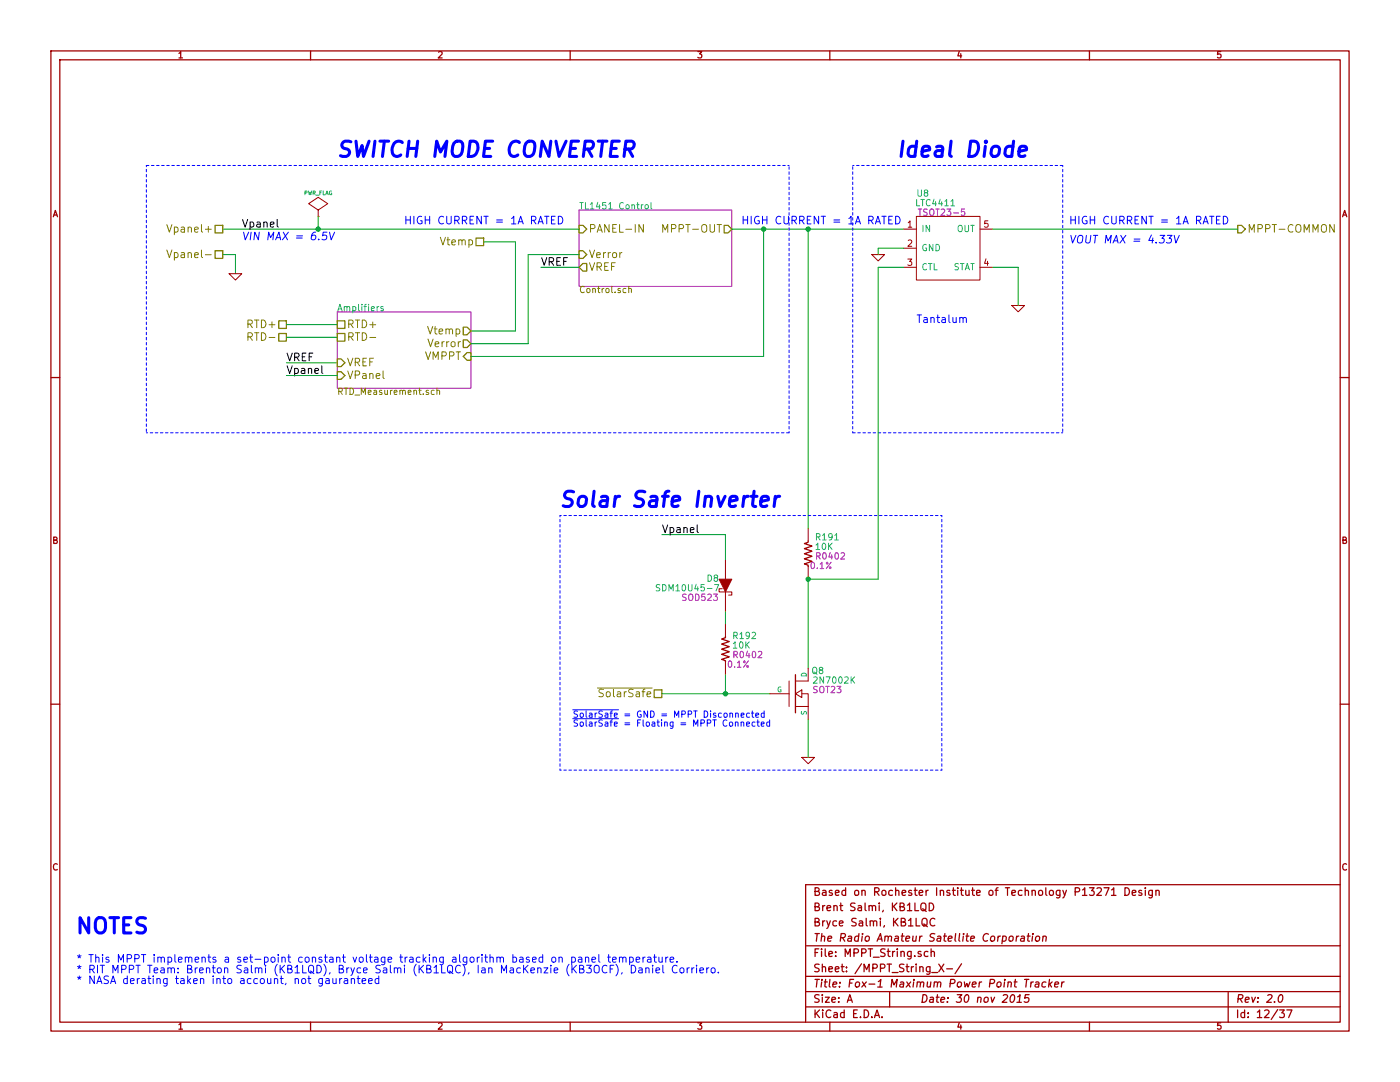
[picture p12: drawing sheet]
<svg xmlns="http://www.w3.org/2000/svg" width="279mm" height="216mm" viewBox="0 0 279 216" stroke-linecap="round" stroke-linejoin="round" font-family="sans-serif">
<g fill="none" stroke="#a00000" stroke-width=".25">
<path d="M10.2 10.2h259v195.5h-259zM11.9 11.9h255.6v192.1h-255.6zM62 10.2v1.7M113.8 10.2v1.7M165.6 10.2v1.7M217.4 10.2v1.7M10.2 75.3h1.7M267.5 75.3h1.7M161.3 108v.2l-.8 .3 1.6 .5-1.6 .5 1.6 .5-1.6 .5 1.6 .5-1.6 .5 1.6 .5-1.6 .5 .8 .3v.2M144.8 127v.3l-.8 .2 1.5 .5-1.5 .5 1.5 .5-1.5 .5 1.5 .5-1.5 .6 1.5 .5-1.5 .5 .8 .2v.3M158.7 134.6v7.6M10.2 140.5h1.7"/>
<path d="M267.5 140.5h1.7M218.9 177.3l.6-.2 .3 .5-.9 1.1h.9M220.3 177.1h1l-.6 1.6M221.8 177.6l.5-.5v1.6M221.8 178.7h.9M224.5 177.1a.77 .77 0 0 1 .9 .8 .77 .77 0 0 1-.9 .8zM226 178.2l.7-.2-.1-.3-.4-.1-.2 .3v.7h.6M227.8 177.7l-.3-.1-.2 .3v.2l.5 .1v.4h-.5M228.6 177.1v.2M228.6 177.6v1.1M230 177.6v1.3l-.3 .3-.4-.1M230 177.7l-.5-.1-.3 .4 .1 .5 .2 .2 .5-.1"/>
<path d="M230.7 177.8l.1-.1a.36 .36 0 0 1 .5 .2v.8M230.7 177.6v1.1M267.5 176.5h-106.7v27.5M160.8 188.7h106.7M160.8 194.8h106.7M160.8 197.9h106.7M169.1 200l.5-1.5 .5 1.5M169.2 199.6h.8M177.5 197.9v3M183.8 180.4a.5 .5 0 0 1 .6-.2 .5 .5 0 0 1 .4 .5l-.1 .8a.53 .53 0 0 1-.6 .2 .53 .53 0 0 1-.3-.5zM184.1 183.5a.5 .5 0 0 1 .6-.3 .5 .5 0 0 1 .3 .5v.9a.53 .53 0 0 1-.6 .2 .53 .53 0 0 1-.4-.5zM184.1 181.4l.8 .5"/>
<path d="M184.3 184.4l.8 .5M185.2 189.9l-.4-.1-.3 .3v.6l.3 .2 .4-.1M185.4 180.2a.77 .77 0 0 1 .9 .7 .77 .77 0 0 1-.9 .8zM185.8 190l.1-.1a.36 .36 0 0 1 .6 .2v.8M185.8 189.3v1.6M186 194.1h1.1M186.6 183.4a.72 .72 0 0 0-1 .5 .72 .72 0 0 0 .7 .9l.3-.2M187.4 192.4l1 1.5M188.4 192.4l-1 1.5M188.9 193.3h1.2M191.9 192.3l-1.3 2M201.6 186.9l.4-.1 .2 .3v.4l-.4 .3-.3-.1-.2-.2z"/>
<path d="M201.8 198.6l.4-.1a.88 .88 0 0 1-.3 1.5l-.2-.1-.1-.5zM202.9 186.8l-.1 1M202.9 200h.9M203.1 198.9l.5-.4-.2 1.5M203.3 186.8l-.5 .3M203.8 186.9h.6v.9M204.4 187.2l-.6 .1-.1 .3 .2 .2 .5-.1M204.5 195.4h.8M204.9 195.4l-.2 1.6M205 186.8h.6M205.3 186.3l-.2 1.3 .4 .2M205.4 198.5h-.8l-.1 .7 .2-.1h.5l.2 .3-.2 .5-.2 .1-.6-.1"/>
<path d="M205.8 195.9l-.1 1.1M206.1 186.8l-.2 1M206.1 186.3v.1M206.2 195.9l-.5 .3M206.7 196h.6v1M206.8 186.9l.2-.1 .4 .1-.1 .8-.2 .1-.4-.1zM207.3 196.3l-.6 .1-.1 .3 .2 .3 .5-.1M208.2 186.9l.2-.1 .3 .1v.9M208.2 186.8l-.1 1M208.7 196l-.4-.1-.3 .3v.6l.2 .2 .4-.1M209.4 195.4l-.1 1.6M209.5 196.4l.4 .6"/>
<path d="M210 195.9l-.7 .6M210.5 196.4l.8-.1-.1-.3h-.6l-.1 .7 .2 .3 .4-.1M211.9 195.9l-.1 1.1M212.4 195.9l-.5 .3M245.1 197.9v6.1M255.4 198.6l.3-.1a.88 .88 0 0 1-.3 1.5 .97 .97 0 0 1 0-1.4zM62 204v1.7M113.8 204v1.7M160.8 200.9h106.7M165.6 204v1.7M174.5 203l.5-1.5 .5 1.5M174.7 202.6h.7"/>
<path d="M176 202.9v.1M217.4 204v1.7M255.4 201.5h.9l-.5 .6 .4 .2v.6l-.2 .1-.6-.1M256.8 201.5h1l-.6 1.5"/>
</g>
<path d="M115.6 41.9h30.4v15.3h-30.4zM67.3 62.2h26.7v15.3h-26.7z" fill="none" stroke="#a000a0" stroke-width=".2"/>
<path d="M128.3 40.8l-.3 .3M128.8 40.9l.3-.1 .3 .3-.1 .5h-.5zM129.9 40.4v1.1l.2 .2M76.5 61.2h-.3l-.2 .1v.2l.5 .1v.4h-.5M131.7 116.7l-.5-.1-.2 .2 .1 .4 .5 .2 .1 .3-.3 .2h-.4M142.6 116.6h.8l-.5 1.3" fill="none" stroke="#00a0a0" stroke-width=".2"/>
<g fill="none" stroke="#808000" stroke-width=".2">
<path d="M33.3 44.8l.5 1.5 .5-1.5M33.3 49.9l.5 1.5 .5-1.5M125.5 57.7l.5-.1v.8M125.5 57.1v1.3M128.4 44.8v1.5l-.9-1.5v1.5M132.3 46.3v-1.5l.5 1.1 .5-1.1v1.5M266.3 44.8v1.5l-.9-1.5v1.5M49.5 67.2l.7-.1 .2-.2-.1-.4-.2-.1h-.6v1.5M73.8 67.3h1.2M86.6 77.9h-.3l-.2 .2 .1 .6h.4M87.2 78l.5-.1v.8M87.2 77.4v1.3"/>
<path d="M119.3 137.3h10.8M120.4 137.6a.62 .62 0 0 0-.8 .1v.4l.7 .4 .1 .3-.3 .2h-.6"/>
</g>
<g fill="none" stroke="#808000" stroke-width=".25">
<path d="M42.9 45h1.5v1.5h-1.5zM42.9 50h1.5v1.6h-1.5zM95 47.5h1.5v1.5h-1.5zM115.6 50h.7l.8 .8-.8 .8h-.7zM115.6 45h.7l.8 .7-.8 .8h-.7zM116.3 52.6h.8v1.5h-.8l-.7-.8zM144.5 45h.8l.7 .7-.7 .8h-.8zM247 45h.8l.7 .7-.7 .8h-.8zM55.6 64h1.5v1.5h-1.5zM55.6 66.5h1.5v1.6h-1.5zM67.3 71.6h.8l.7 .8-.7 .8h-.8zM67.3 64h1.5v1.5h-1.5z"/>
<path d="M67.3 66.5h1.5v1.6h-1.5zM67.3 74.2h.8l.7 .7-.7 .8h-.8zM92.5 65.3h.7l.8 .7-.8 .8h-.7zM92.5 67.8h.7l.8 .8-.8 .7h-.7zM93.2 70.4h.8v1.5h-.8l-.7-.8zM130.6 137.7h1.5v1.5h-1.5z"/>
</g>
<g fill="none" stroke="#00a000" stroke-width=".2">
<path d="M44.4 50.8h2.6v3.8M44.4 45.7h71.2M63.5 43.2v2.5M96.5 48.3h6.4v17.7h-8.9M107.9 53.3h7.7M115.6 50.8h-10.2v17.8h-11.4M146 45.7h34.3M152.4 45.7v25.4h-58.4M161.3 45.7v59.7M180.3 53.3h-5v62.3h-14v17.8M180.3 49.5h-5v1.3M198.1 45.7h48.9"/>
<path d="M198.1 53.3h5.1v7.7M57.1 72.4h10.2M57.1 64.8h10.2M57.1 67.3h10.2M57.1 74.9h10.2M132.1 106.7h12.7v5.1M132.1 138.4h21.6M144.8 121.9v2.6M144.8 134.6v3.8M161.3 143.5v7.6"/>
</g>
<g fill="none" stroke="#a00000" stroke-width=".2">
<path d="M45.7 54.6h2.6l-1.3 1.3zM63.5 43.2h.1M63.5 41.9l1.9-1.3-1.9-1.2-1.9 1.2 1.9 1.3v1.3M174 50.8h2.5l-1.2 1.3zM180.3 45.7h2.6M180.3 49.5h2.6M180.3 53.3h2.6M182.9 43.2h12.7v12.7h-12.7zM195.6 45.7h2.5M195.6 53.3h2.5M201.9 61h2.6l-1.3 1.2zM144.1 117.5h-.6v.6h2.5v.6h-.6"/>
<path d="M144.8 111.8v3.8M144.8 118.1v3.8M161.3 105.4v2.6M161.3 113v2.6M144.8 124.5v2.5M144.8 132.1v2.5M153.7 138.4h3.8M157.5 135.9v5.1M158.7 138.4l1.3-.7v1.5zM160 138.4h1.3v2.6M161.3 133.4v2.5h-2.6M158.7 141h2.6"/>
<path d="M160 151.1h2.6l-1.3 1.3zM161.3 141v2.5"/>
</g>
<g fill="#00a000" stroke="#00a000" stroke-width=".25">
<circle cx="152.4" cy="45.7" r=".41"/>
<circle cx="63.5" cy="45.7" r=".41"/>
<circle cx="144.8" cy="138.4" r=".41"/>
<circle cx="161.3" cy="45.7" r=".41"/>
<circle cx="161.3" cy="115.6" r=".41"/>
</g>
<path d="M29.2 33v53.4M157.5 33h-128.3M170.2 33h41.9M212.1 33v53.4M29.2 86.4h128.3M157.5 86.4v-53.4M170.2 86.4v-53.4M212.1 86.4h-41.9M111.8 102.9h76.2M188 102.9v50.8M111.8 153.7v-50.8M188 153.7h-76.2" fill="none" stroke="#00f" stroke-width=".2" stroke-dasharray=".5" stroke-dashoffset=".3"/>
<path d="M203.4 30.2l1.5-.3-.1-.6-.9-.1-.5 .4-.1 1.2 .1 .3 .3 .1 .8-.1M154.7 99l-.2 2.1M155.6 99a.83 .83 0 0 0-.9 .6M151.8 100.1l1.5-.4v-.5l-.9-.2-.5 .5-.1 1.1 .1 .3 .2 .2 .9-.2" fill="none" stroke="#00f" stroke-width=".61"/>
<path d="M55.3 43.8v1.3l.2 .2M64.2 73v1.3l.2 .2M139.1 104.7v1.4l.3 .2" fill="none" stroke="#000" stroke-width=".2"/>
<g fill="none" stroke="#00f" stroke-width=".2">
<path d="M65.3 46.3h-.8l-.1 .8 .2-.2 .5 .1 .1 .2-.1 .5-.3 .2-.5-.2M65.8 46.3l.3 1.6 .7-1.6M110.1 43.9h.5M110.8 43.2h-.7v1.5h.7M111.4 43.2a.77 .77 0 0 1 .9 .7 .77 .77 0 0 1-.9 .8zM177.4 43.9h.5M178.1 43.2h-.7v1.5h.7M178.7 43.2a.77 .77 0 0 1 .9 .7 .77 .77 0 0 1-.9 .8zM233 47h.9l-.6 .5 .4 .1 .1 .3v.3l-.4 .3-.6-.1M234.3 47l.4 1.5 .7-1.5M242.8 43.9h.5M243.5 43.2h-.7v1.5h.7"/>
<path d="M244.1 43.2a.77 .77 0 0 1 .9 .7 .77 .77 0 0 1-.9 .8zM192.2 63.6a.35 .35 0 0 1 .3-.3 .35 .35 0 0 1 .4 .3v.8M114.3 141.6h9.1M114.3 143.4h9.1M146.8 144.2l.4-.1 .1 .8M146.8 142.4l.5-.1v.8M146.8 142.3v.8M147.9 142.7l.6-.1-.1-.3h-.3l-.2 .2 .1 .6h.4M147.9 144.2l.5-.1v.8M147.9 144.1v.8M149 144.5l.6-.1-.1-.3h-.3l-.2 .1v.7h.5M149.6 142.3h-.4l-.2 .2 .1 .6h.5"/>
<path d="M150 142.3h.4M150.1 141.9v1.1l.3 .1M150.7 144.1h-.4l-.2 .2 .1 .6h.5M150.8 142.7l.6-.1v-.3h-.4l-.2 .2 .1 .6h.5M151.1 144.1h.4M151.2 143.6v1.1l.3 .2M151.9 144.5l.6-.1v-.3h-.4l-.2 .1 .1 .7h.5M152.5 142.3h-.4l-.2 .2 .1 .6h.5M152.5 141.9v1.2M153.6 144.1h-.4l-.2 .2 .1 .6h.5M153.6 143.6v1.3M65 195.3h.6l.1 1"/>
<path d="M65.7 195.6l-.5 .1a.3 .3 0 0 0-.2 .3 .3 .3 0 0 0 .2 .3l.5-.1M66.4 195.2v.9a.39 .39 0 0 0 .7 0M67.1 195.2v1.1M67.8 195.2v1.1M68.2 195.2l-.4 .4M68.7 195.3h.6l.1 1M69.4 195.6l-.5 .1a.3 .3 0 0 0-.3 .3 .3 .3 0 0 0 .3 .3l.5-.1M70.1 195.4l.1-.1a.36 .36 0 0 1 .6 .2v.8M70.1 195.2v1.1M71.5 194.7v1.4l.4 .2M72.3 195.8l.7-.2-.1-.3-.4-.1-.2 .3v.7h.6M73.6 195.8l.7-.2-.1-.3-.4-.1-.2 .3v.7h.6"/>
<path d="M75.6 195.3l-.4-.1-.3 .4v.5l.3 .2 .4-.1M75.6 194.7v1.6M110.3 191.1l.3-.1 .3 .3v.4l-.3 .3-.3-.1-.2-.2zM111.6 191.1a.36 .36 0 0 1 .6 .1v.8M111.6 191v1M114.1 191.1l.4-.1 .3 .3v.6l-.3 .1-.4-.1M114.1 191v1.5M115.5 191.1h.6v.9M116.1 191.4h-.5a.3 .3 0 0 0-.2 .3 .3 .3 0 0 0 .2 .3l.5-.1M116.8 191.1h.1a.36 .36 0 0 1 .6 .1v.8M116.8 191v1M118.1 191.5l.8-.1-.1-.3-.4-.1-.3 .2 .1 .7h.6"/>
<path d="M119.5 190.5v1.3l.2 .2M121.3 191h.5M121.5 190.5v1.3l.3 .2M122.3 191.5l.7-.1-.1-.3-.4-.1-.2 .2v.7h.6M122.9 192.4a1.75 1.75 0 0 1 0 2.3M123.6 191.1h.1a.36 .36 0 0 1 .6 .1v.8M123.6 191v1M124.2 194.1l-.2 .3M124.3 191.2a.35 .35 0 0 1 .3-.2 .35 .35 0 0 1 .3 .2v.8M125.7 191.1l.4-.1 .3 .3-.1 .6-.2 .1-.4-.1M125.7 191v1.5M126 192.6a.77 .77 0 0 1 .9 .8 .77 .77 0 0 1-.9 .7z"/>
<path d="M126.9 191.5l.8-.1-.1-.3-.4-.1-.3 .2 .1 .7h.6M127.5 193.2h.6l.1 .9M128.2 193.5h-.5a.3 .3 0 0 0-.3 .3 .3 .3 0 0 0 .3 .3h.5M128.3 191v1M128.8 191l-.5 .3M128.9 193.3l.1-.1a.36 .36 0 0 1 .5 .1v.8M128.9 193.1v1M129.3 191.1h.5l.1 .9M129.9 191.4h-.5a.3 .3 0 0 0-.2 .3 .3 .3 0 0 0 .2 .3l.5-.1M130.3 192.6v.2M130.3 193.1v1M130.4 191h.6"/>
<path d="M130.6 190.5v1.3l.4 .2M130.9 193.6l.7-.1v-.3l-.5-.1-.2 .2 .1 .8h.6M131.5 191v.8a.39 .39 0 0 0 .7 .1M132.2 191v1M132.3 192.6v1.3l.2 .2M132.9 191v1M133.3 191l-.4 .3M133.7 191.5l.8-.1-.1-.3-.4-.1-.3 .2 .1 .7h.6M135.1 191.9v.1M135.1 192.8a.72 .72 0 0 0-1 .5 .72 .72 0 0 0 .7 .8l.3-.1M135.8 193.3l.2-.2 .4 .2v.7l-.2 .1-.4-.1zM137.1 193.1v1"/>
<path d="M137.6 193.1l-.5 .3M138.1 193.1v1M138.5 193.1l-.4 .3M139 192.6v.2M139 193.1v1M139.7 193.6l.7-.1-.1-.3-.4-.1-.2 .2 .1 .8h.5M141 193.1v1M141.5 193.1l-.5 .3M142 193.3l.2-.2 .4 .2v.7l-.2 .1-.4-.1zM143.4 194v.1"/>
</g>
<path d="M143.5 115.6h2.5l-1.2 2.5z" fill="#a00000" stroke="#a00000" stroke-width=".2"/>
<g font-size="4.2" fill="#00f">
<text x="67.3" y="31.5">SWITCH MODE CONVERTER</text>
<text x="179.1" y="31.5">Ideal Diode</text>
<text x="111.8" y="101.3">Solar Safe Inverter</text>
<text x="15.2" y="186.4">NOTES</text>
</g>
<g font-size="2.1" fill="#808000">
<text x="34.3" y="46.5">Vpanel+</text>
<text x="117.5" y="46.5">PANEL-IN</text>
<text x="133" y="46.5">MPPT-OUT</text>
<text x="248.9" y="46.5">MPPT-COMMON</text>
<text x="34.8" y="51.6">Vpanel-</text>
<text x="88.1" y="49">Vtemp</text>
<text x="117.5" y="51.6">Verror</text>
<text x="117.5" y="54.1">VREF</text>
<text x="49.6" y="65.5">RTD+</text>
<text x="69.2" y="65.5">RTD+</text>
<text x="50.1" y="68.1">RTD-</text>
<text x="69.2" y="68.1">RTD-</text>
<text x="84.7" y="71.9">VMPPT</text>
<text x="85.6" y="66.8">Vtemp</text>
<text x="85.7" y="69.3">Verror</text>
<text x="69.2" y="73.2">VREF</text>
<text x="69.2" y="75.7">VPanel</text>
<text x="120.4" y="139.2">SolarSafe</text>
</g>
<g font-size="2.1">
<text x="48.3" y="45.5">Vpanel</text>
<text x="107.9" y="53.1">VREF</text>
<text x="57.1" y="72.1">VREF</text>
<text x="57.1" y="74.7">Vpanel</text>
<text x="132.1" y="106.4">Vpanel</text>
</g>
<g font-size="2.1" fill="#00f">
<text x="80.6" y="44.8">HIGH CURRENT = 1A RATED</text>
<text x="148" y="44.8">HIGH CURRENT = 1A RATED</text>
<text x="213.4" y="44.8">HIGH CURRENT = 1A RATED</text>
<text x="48.3" y="48">VIN MAX = 6.5V</text>
<text x="213.4" y="48.6">VOUT MAX = 4.33V</text>
<text x="182.9" y="64.5">Tantalum</text>
<text x="15.2" y="192.2">* This MPPT implements a set-point constant voltage tracking algorithm based on panel temperature.</text>
<text x="15.2" y="194.3">* RIT MPPT Team: Brenton Salmi (KB1LQD), Bryce Salmi (KB1LQC), Ian MacKenzie (KB3OCF), Daniel Corriero.</text>
<text x="15.2" y="196.4">* NASA derating taken into account, not gauranteed</text>
</g>
<g font-size="2.1" fill="#a00000">
<text x="162.3" y="178.8">Based on Rochester Institute of Technology P13271 Design</text>
<text x="162.3" y="184.9">Bryce Salmi, KB1LQC</text>
<text x="162.3" y="181.9">Brent Salmi, KB1LQD</text>
<text x="162.3" y="191">File: MPPT_String.sch</text>
<text x="162.3" y="188">The Radio Amateur Satellite Corporation</text>
<text x="162.3" y="197.1">Title: Fox-1 Maximum Power Point Tracker</text>
<text x="162.3" y="194.1">Sheet: /MPPT_String_X-/</text>
<text x="162.3" y="203.2">KiCad E.D.A.</text>
<text x="162.3" y="200.2">Size: A</text>
<text x="183.6" y="200.2">Date: 30 nov 2015</text>
<text x="246.6" y="200.2">Rev: 2.0</text>
<text x="246.6" y="203.2">Id: 12/37</text>
</g>
<g font-size="1.8" fill="#a00000">
<text x="35.6" y="11.7">1</text>
<text x="87.4" y="11.7">2</text>
<text x="139.2" y="11.7">3</text>
<text x="191" y="11.7">4</text>
<text x="242.8" y="11.7">5</text>
<text x="10.4" y="43.4">A</text>
<text x="181.1" y="45.5">1</text>
<text x="196.4" y="45.5">5</text>
<text x="267.7" y="43.4">A</text>
<text x="181.1" y="49.3">2</text>
<text x="181.1" y="53.1">3</text>
<text x="196.4" y="53.1">4</text>
<text x="10.4" y="108.6">B</text>
<text x="267.7" y="108.6">B</text>
<text x="10.4" y="173.7">C</text>
<text x="267.7" y="173.7">C</text>
<text x="35.6" y="205.5">1</text>
<text x="87.4" y="205.5">2</text>
<text x="139.2" y="205.5">3</text>
<text x="191" y="205.5">4</text>
<text x="242.8" y="205.5">5</text>
</g>
<g font-size="1.8" fill="#00a0a0">
<text x="115.6" y="41.8">TL1451 Control</text>
<text x="183" y="39.3">U8</text>
<text x="183.9" y="46.4">IN</text>
<text x="190.8" y="46.4">OUT</text>
<text x="183.9" y="50.2">GND</text>
<text x="183.9" y="54">CTL</text>
<text x="189.9" y="54">STAT</text>
<text x="67.3" y="62.1">Amplifiers</text>
<text x="163" y="107.9">R191</text>
<text x="162.8" y="109.8">10K</text>
<text x="131.8" y="118">SDM10U45-7</text>
<text x="141.1" y="116.1">D8</text>
<text x="146.3" y="129.5">10K</text>
<text x="146.5" y="127.6">R192</text>
<text x="162" y="134.5">Q8</text>
<text x="162.7" y="136.4">2N7002K</text>
</g>
<g font-size="1.8" fill="#a000a0">
<text x="183" y="41.2">LTC4411</text>
<text x="183.8" y="43.1">TSOT23-5</text>
<text x="161.8" y="113.6">0.1%</text>
<text x="163.1" y="111.7">R0402</text>
<text x="136.3" y="119.9">SOD523</text>
<text x="146.6" y="131.4">R0402</text>
<text x="145.3" y="133.3">0.1%</text>
<text x="162.3" y="138.4">SOT23</text>
</g>
<g font-size="1.8" fill="#808000">
<text x="115.6" y="58.5">Control.sch</text>
<text x="67.3" y="78.8">RTD_Measurement.sch</text>
</g>
<g font-size="1.8" fill="#00f">
<text x="114.3" y="143.3">SolarSafe = GND = MPPT Disconnected</text>
<text x="114.3" y="145">SolarSafe = Floating = MPPT Connected</text>
</g>
<g font-size="1.4" fill="#00a0a0">
<text x="161" y="135.1" transform="rotate(-90 161 135.1)">D</text>
<text x="155" y="138.2">G</text>
<text x="161" y="142.7" transform="rotate(-90 161 142.7)">S</text>
</g>
<text font-size="1.1" fill="#00a0a0" x="60.5" y="38.9">PWR_FLAG</text>
</svg>
